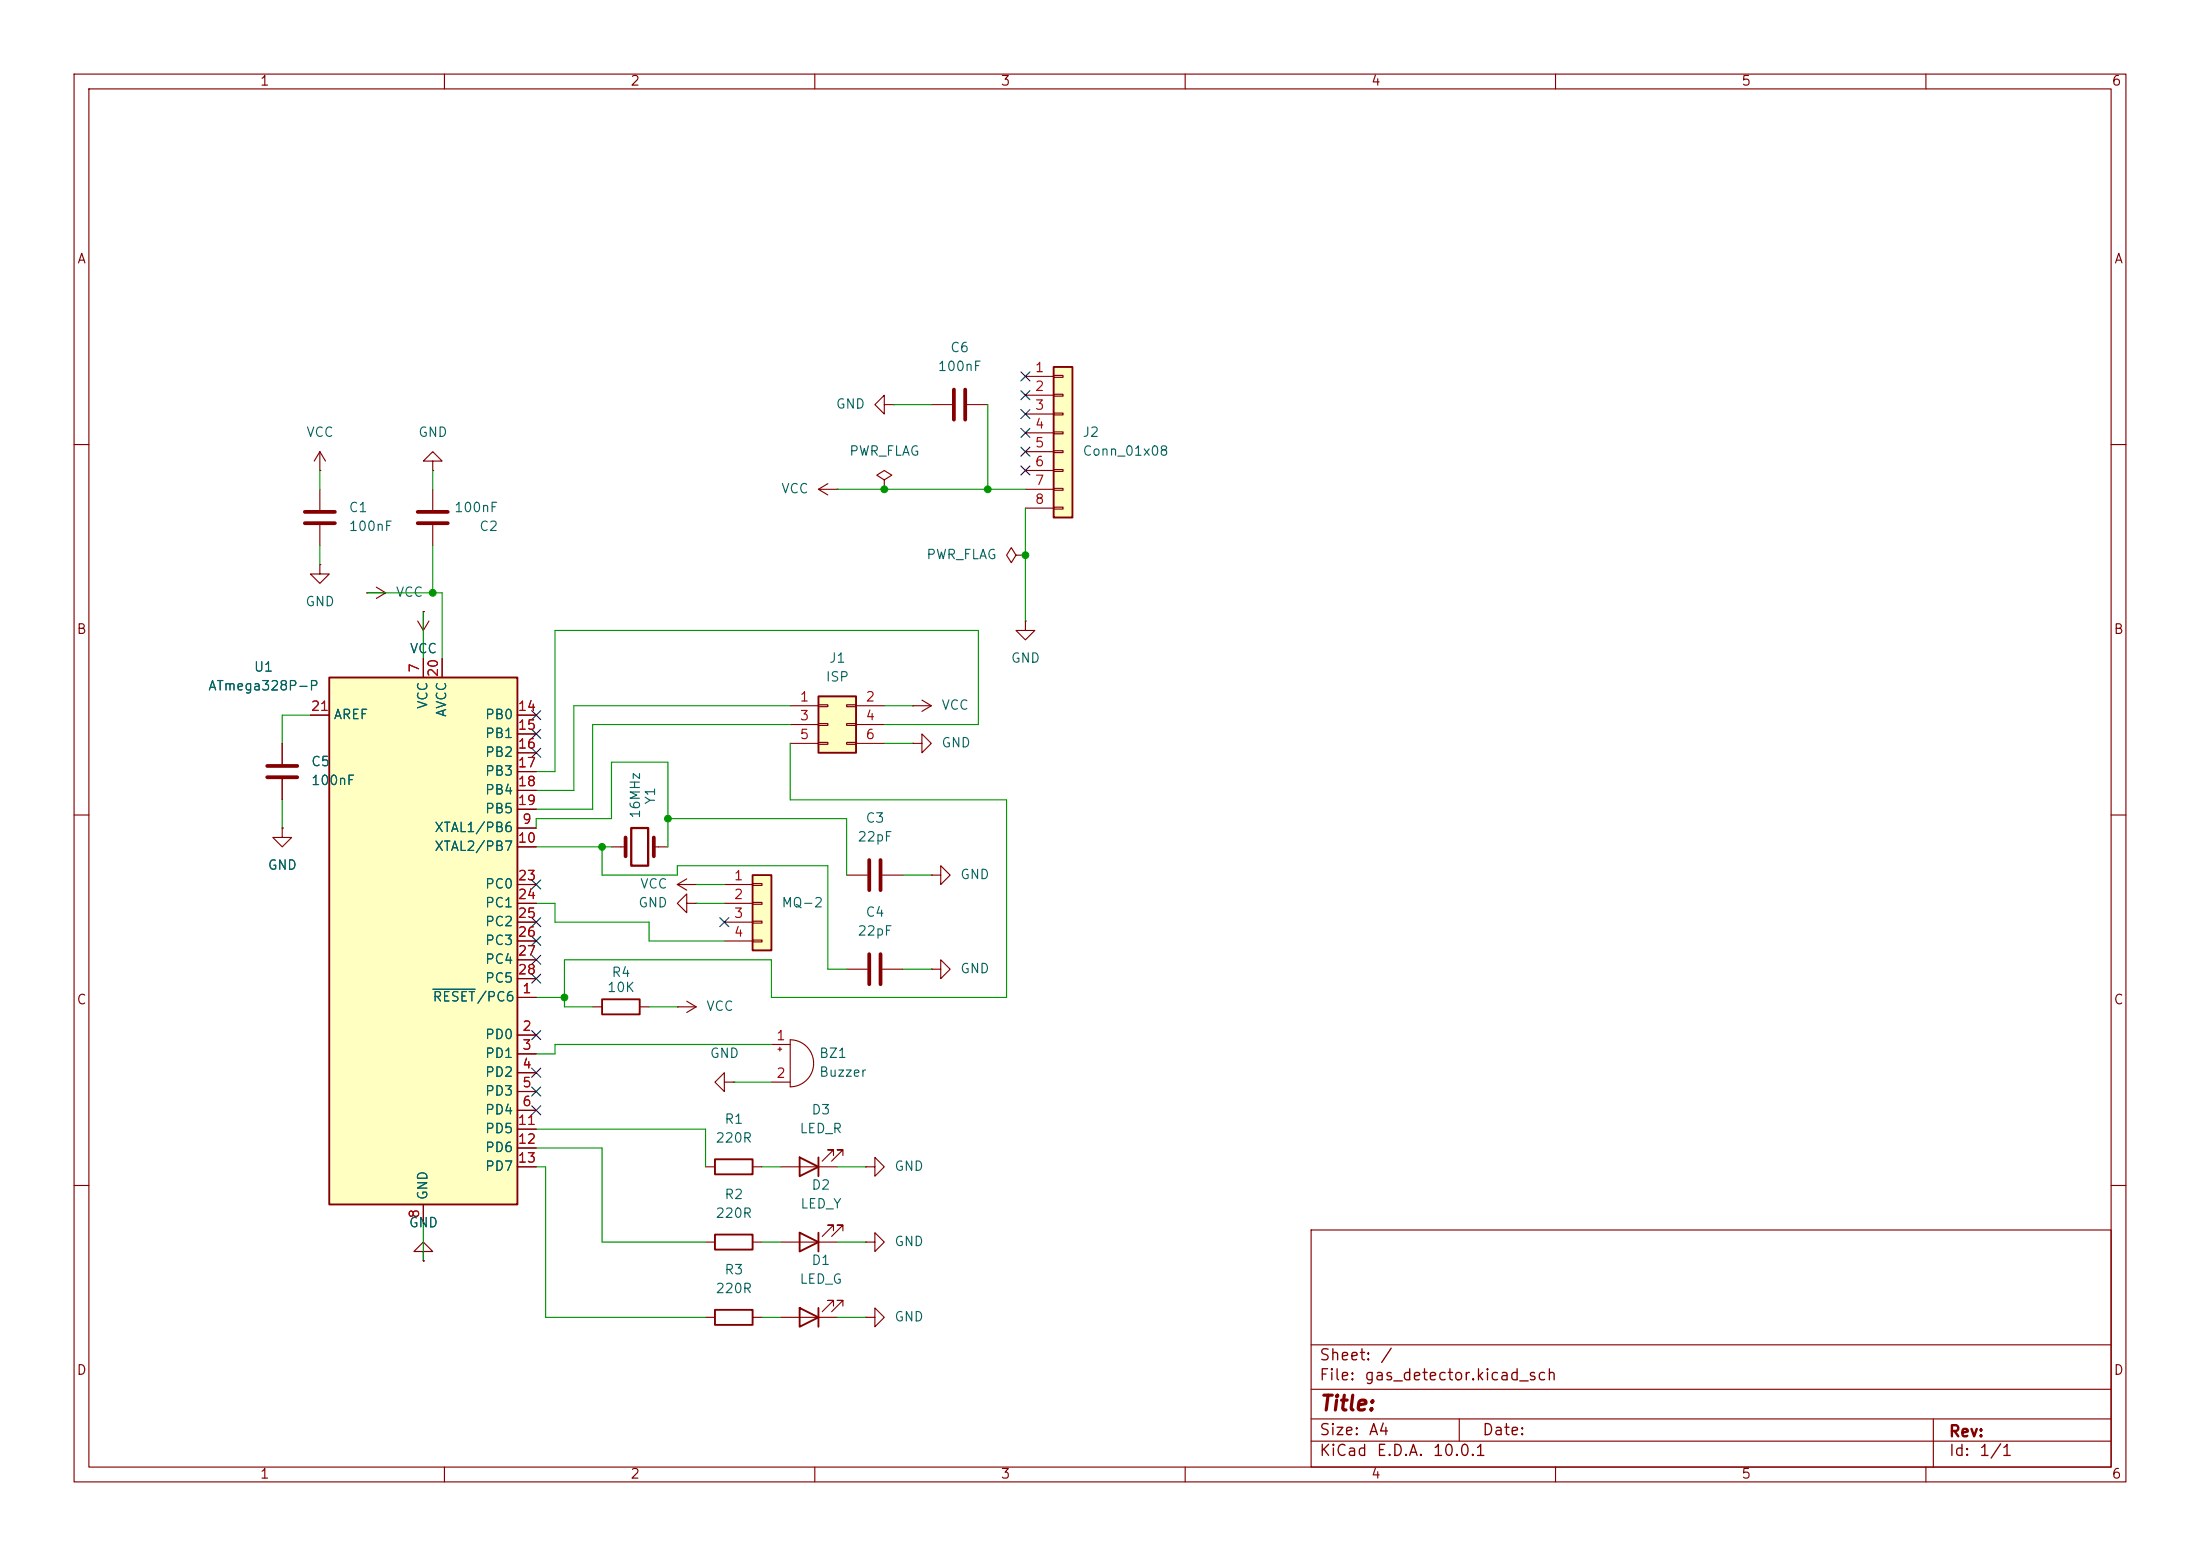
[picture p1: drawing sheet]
<svg xmlns="http://www.w3.org/2000/svg" width="297mm" height="210mm" viewBox="0 0 297 210" stroke-linecap="round" stroke-linejoin="round" font-family="sans-serif">
<g fill="none" stroke="#840000" stroke-width=".15">
<path d="M10 10h277v190h-277zM12 12h273v186h-273zM60 10v2M110 10v2M160 10v2M210 10v2M260 10v2M10 60h2M285 60h2M10 110h2M38.1 111.8v1.2h1.3l-1.3 1.3-1.3-1.3h1.3M38.1 111.8h.1"/>
<path d="M82.5 114.3h2M88.3 114.3h1.9M285 110h2M95.2 157.5h1.3M97.8 146.1v-1.3l-1.3 1.3 1.3 1.2v-1.2h1.3M99.1 146.1h.1M101.6 157.5h1.3M104.1 141h2.6M104.1 146.1h2.6M105 141.6h.5M105.3 141.4v.5M106.7 140.3a3.2 3.2 0 0 1 3.1 3.2 3.2 3.2 0 0 1-3.1 3.2z"/>
<path d="M10 160h2M177 166h108v32h-108zM285 160h2M60 198v2M110 198v2M160 198v2M177 194.5h108M177 191.5h108M177 187.5h108M177 181.5h108M197 191.5v3M210 198v2"/>
<path d="M260 198v2M261 191.5v6.5"/>
</g>
<path d="M84.5 113v2.6M88.3 113v2.6" fill="none" stroke="#840000" stroke-width=".51"/>
<path d="M85.2 111.8h2.3v5h-2.3z" fill="none" stroke="#840000" stroke-width=".3"/>
<path d="M96.5 156.5h5.1v2h-5.1z" fill="none" stroke="#840000" stroke-width=".25"/>
<path d="M44.4 91.4h25.4v71.2h-25.4z" fill="#ffffc2"/>
<path d="M44.4 91.4h25.4v71.2h-25.4zM81.3 134.9h5.1v2h-5.1z" fill="none" stroke="#840000" stroke-width=".25"/>
<g fill="none" stroke="#840000" stroke-width=".15">
<path d="M119.4 54.6v-1.3l-1.3 1.3 1.3 1.3v-1.3h1.2M120.6 54.6h.1M125.7 54.6h2.8M130.6 54.6h2.7M43.2 63.5h.1M43.2 61l-.8 1.2M43.2 61l.7 1.2M43.2 61v2.5M43.2 66v2.8M43.2 70.9v2.8M50.8 79.2l1.3 .8M58.4 62.2h1.3l-1.3-1.2-1.3 1.2h1.3v1.3"/>
<path d="M58.4 63.5h.1M110.5 66l1.3 .8M110.5 66h2.5M111.8 65.3l-1.3 .7M113 66h.1M119.4 64.8l1-.7-1-.6-1 .6 1 .7v1.2M119.4 66h.1M137.2 74.9l-.7-1-.6 1 .6 1 .7-1h1.2M138.4 74.9h.1M41.9 96.5h2.5M49.5 80h.1M49.5 80h2.6"/>
<path d="M52.1 80l-1.3 .8M56.4 83.8l.7 1.3M57.1 82.6h.1M57.1 82.6v2.5M57.1 88.9v2.5M57.9 83.8l-.8 1.3M59.7 88.9v2.5M69.8 96.5h2.6M69.8 99.1h2.6M123.2 95.3h.1M123.2 95.3h2.5M124.5 94.5l1.2 .8"/>
<path d="M125.7 95.3l-1.2 .7M38.1 100.3v2.8M38.1 105.2v2.8M69.8 111.8h2.6M69.8 114.3h2.6M69.8 101.6h2.6M69.8 104.1h2.6M69.8 106.7h2.6M69.8 109.2h2.6M69.8 119.4h2.6M91.4 119.4h2.6M91.4 119.4l1.3 .7"/>
<path d="M92.7 118.6l-1.3 .8M94 119.4h.1M69.8 134.6h2.6M69.8 139.7h2.6M69.8 121.9h2.6M69.8 124.5h2.6M69.8 127h2.6M69.8 129.5h2.6M69.8 132.1h2.6M80 135.9h1.3M86.4 135.9h1.2M91.4 135.9h.1"/>
<path d="M91.4 135.9h2.6M92.7 121.9v-1.2l-1.3 1.2 1.3 1.3v-1.3h1.3M92.7 135.1l1.3 .8M94 121.9h.1M94 135.9l-1.3 .8M69.8 142.2h2.6M69.8 144.8h2.6M69.8 147.3h2.6M69.8 149.9h2.6M69.8 152.4h2.6M69.8 154.9h2.6M69.8 157.5h2.6"/>
<path d="M57.1 168.9h1.3l-1.3-1.3-1.2 1.3h1.2v1.3M57.1 170.2h.1M57.1 162.6v2.5"/>
</g>
<path d="M58.4 133.5h5.7" fill="none" stroke="#006464" stroke-width=".15"/>
<path d="M128.8 52.6v4M130.3 52.6v4M41.1 70.6h4.1M41.1 69.1h4.1M36.1 104.9h4M36.1 103.4h4" fill="none" stroke="#840000" stroke-width=".51"/>
<path d="M110.5 94h5.1v7.6h-5.1z" fill="#ffffc2"/>
<path d="M110.5 94h5.1v7.6h-5.1z" fill="none" stroke="#840000" stroke-width=".25"/>
<path d="M106.7 95.3h3.8M106.7 97.8h3.8M110.5 95.1h1.3v.3h-1.3zM110.5 97.7h1.3v.2h-1.3zM114.3 95.1h1.3v.3h-1.3zM114.3 97.7h1.3v.2h-1.3zM115.6 95.3h3.8M115.6 97.8h3.8M106.7 100.3h3.8M110.5 100.2h1.3v.3h-1.3zM114.3 100.2h1.3v.3h-1.3zM115.6 100.3h3.8" fill="none" stroke="#840000" stroke-width=".15"/>
<path d="M142.2 49.5h2.6v20.4h-2.6z" fill="#ffffc2"/>
<path d="M142.2 49.5h2.6v20.4h-2.6zM107.9 156.2l2.6 1.3-2.6 1.3zM110.5 156.2v2.6M96.5 166.6h5.1v2.1h-5.1zM96.5 176.8h5.1v2h-5.1zM107.9 166.4l2.6 1.2-2.6 1.3zM107.9 176.5l2.6 1.3-2.6 1.3zM110.5 166.4v2.5M110.5 176.5v2.6" fill="none" stroke="#840000" stroke-width=".25"/>
<g fill="none" stroke="#840000" stroke-width=".15">
<path d="M138.4 50.8h3.8M138.4 53.3h3.8M138.4 55.9h3.8M138.4 58.4h3.8M142.2 50.7h1.3v.2h-1.3zM142.2 53.2h1.3v.3h-1.3zM142.2 55.8h1.3v.2h-1.3zM142.2 58.3h1.3v.2h-1.3zM43.2 76.2v1.3h1.2l-1.2 1.2-1.3-1.2h1.3M43.2 76.2h.1M58.4 66v2.8M58.4 70.9v2.8"/>
<path d="M138.4 61h3.8M138.4 63.5h3.8M138.4 66h3.8M138.4 68.6h3.8M142.2 60.8h1.3v.3h-1.3zM142.2 63.4h1.3v.2h-1.3zM142.2 65.9h1.3v.3h-1.3zM142.2 68.5h1.3v.2h-1.3zM138.4 83.8v1.3h1.3l-1.3 1.3-1.2-1.3h1.2M138.4 83.8h.1M123.2 100.3h1.3v-1.2l1.2 1.2-1.2 1.3v-1.3M123.2 100.3h.1"/>
<path d="M114.3 130.8h2.8M119.1 130.8h2.8M105.4 157.5h7.6M112.5 156v-.8h-.7h.7l-1.5 1.5M113.8 156v-.8h-.8h.8l-1.5 1.5M116.8 157.5h1.3v-1.3l1.3 1.3-1.3 1.3v-1.3M116.8 157.5h.1M95.2 167.6h1.3M95.2 177.8h1.3M101.6 167.6h1.3M101.6 177.8h1.3M105.4 167.6h7.6"/>
<path d="M105.4 177.8h7.6M112.5 166.1v-.7h-.7h.7l-1.5 1.5M112.5 176.3v-.8h-.7h.7l-1.5 1.5M113.8 166.1v-.7h-.8h.8l-1.5 1.5M113.8 176.3v-.8h-.8h.8l-1.5 1.5M116.8 177.8h1.3v-1.3l1.3 1.3-1.3 1.3v-1.3M116.8 177.8h.1M116.8 167.6h1.3v-1.2l1.3 1.2-1.3 1.3v-1.3M116.8 167.6h.1"/>
</g>
<path d="M56.4 69.1h4.1M56.4 70.6h4.1M117.3 128.8v4M118.9 128.8v4" fill="none" stroke="#840000" stroke-width=".51"/>
<path d="M101.6 118.1h2.5v10.2h-2.5z" fill="#ffffc2"/>
<path d="M101.6 118.1h2.5v10.2h-2.5z" fill="none" stroke="#840000" stroke-width=".25"/>
<g fill="none" stroke="#840000" stroke-width=".15">
<path d="M41.9 96.5h2.5M57.1 82.6h.1M57.1 88.9v2.5M59.7 88.9v2.5M69.8 96.5h2.6M69.8 99.1h2.6M38.1 111.8h.1M38.1 100.3v2.8M38.1 105.2v2.8M69.8 119.4h2.6M69.8 111.8h2.6M69.8 114.3h2.6"/>
<path d="M69.8 101.6h2.6M69.8 104.1h2.6M69.8 106.7h2.6M69.8 109.2h2.6M97.8 119.4h3.8M101.6 119.3h1.3v.2h-1.3zM114.3 118.1h2.8M119.1 118.1h2.8M125.7 118.1h1.3v-1.3l1.3 1.3-1.3 1.3v-1.3M125.7 118.1h.1M69.8 121.9h2.6M69.8 124.5h2.6"/>
<path d="M69.8 127h2.6M69.8 134.6h2.6M69.8 139.7h2.6M69.8 129.5h2.6M69.8 132.1h2.6M97.8 121.9h3.8M97.8 124.5h3.8M97.8 127h3.8M101.6 121.8h1.3v.2h-1.3zM101.6 124.3h1.3v.3h-1.3zM101.6 126.9h1.3v.2h-1.3zM125.7 130.8h1.3v-1.3l1.3 1.3-1.3 1.3v-1.3"/>
<path d="M125.7 130.8h.1M69.8 142.2h2.6M69.8 144.8h2.6M69.8 147.3h2.6M69.8 149.9h2.6M69.8 152.4h2.6M69.8 154.9h2.6M69.8 157.5h2.6M57.1 170.2h.1M57.1 162.6v2.5"/>
</g>
<path d="M117.3 116.1v4M118.9 116.1v4" fill="none" stroke="#840000" stroke-width=".51"/>
<g fill="none" stroke="#009600" stroke-width=".15">
<path d="M120.6 54.6h5.1M133.3 54.6v11.4M43.2 63.5v2.5M43.2 73.7v2.5M58.4 63.5v2.5M58.4 73.7v6.3M113 66h25.4M138.4 68.6v15.2M41.9 96.5h-3.8v3.8M49.5 80h10.2v8.9M57.1 82.6v6.3M106.7 97.8h-26.7v11.4h-7.6"/>
<path d="M106.7 95.3h-29.2v11.4h-5.1M119.4 97.8h12.7v-12.7h-57.2v19h-2.5M119.4 95.3h3.8M38.1 108v3.8M72.4 111.8v-1.3h10.1v-7.6h7.7v11.4M72.4 114.3h10.1M81.3 114.3v3.8h10.1v-1.3h20.4v14h2.5M90.2 110.5h24.1v7.6M94 119.4h3.8M106.7 100.3v7.7h29.2v26.6h-31.8v-5.1h-27.9v6.4h3.8M119.4 100.3h3.8M121.9 118.1h3.8"/>
<path d="M72.4 121.9h2.5v2.6h12.7v2.5h10.2M72.4 134.6h3.8M87.6 135.9h3.8M94 121.9h3.8M121.9 130.8h3.8M72.4 152.4h22.8v5.1M72.4 157.5h1.3v20.3h21.5M72.4 154.9h8.9v12.7h13.9M99.1 146.1h5M102.9 157.5h2.5M104.1 141h-29.2v1.2h-2.5M113 157.5h3.8"/>
<path d="M57.1 165.1v5.1M102.9 177.8h2.5M102.9 167.6h2.5M113 177.8h3.8M113 167.6h3.8"/>
</g>
<g fill="none" stroke="#000084" stroke-width=".15">
<path d="M137.8 55.3l1.2 1.2M137.8 50.2l1.2 1.2M137.8 52.7l1.2 1.2M137.8 57.8l1.2 1.2M139 55.3l-1.2 1.2M139 52.7l-1.2 1.2M139 50.2l-1.2 1.2M139 57.8l-1.2 1.2M137.8 62.9l1.2 1.2M137.8 60.4l1.2 1.2M139 62.9l-1.2 1.2M139 60.4l-1.2 1.2"/>
<path d="M71.8 95.9l1.2 1.2M71.8 98.5l1.2 1.2M73 95.9l-1.2 1.2M73 98.5l-1.2 1.2M71.8 101l1.2 1.2M71.8 118.8l1.2 1.2M73 101l-1.2 1.2M73 118.8l-1.2 1.2M71.8 126.4l1.2 1.2M71.8 123.9l1.2 1.2M71.8 139.1l1.2 1.2M71.8 128.9l1.2 1.2"/>
<path d="M71.8 131.5l1.2 1.2M73 126.4l-1.2 1.2M73 123.9l-1.2 1.2M73 139.1l-1.2 1.2M73 128.9l-1.2 1.2M73 131.5l-1.2 1.2M97.2 123.9l1.2 1.2M98.4 123.9l-1.2 1.2M71.8 146.7l1.2 1.2M71.8 149.3l1.2 1.2M71.8 144.2l1.2 1.2M73 146.7l-1.2 1.2"/>
<path d="M73 149.3l-1.2 1.2M73 144.2l-1.2 1.2"/>
</g>
<path d="M58.4 133.5h5.7" fill="none" stroke="#006464" stroke-width=".15"/>
<g fill="#009600" stroke="#009600" stroke-width=".14">
<circle cx="81.3" cy="114.3" r=".46"/>
<circle cx="58.4" cy="80" r=".46"/>
<circle cx="119.4" cy="66" r=".46"/>
<circle cx="138.4" cy="74.9" r=".46"/>
<circle cx="133.3" cy="66" r=".46"/>
<circle cx="76.2" cy="134.6" r=".46"/>
<circle cx="90.2" cy="110.5" r=".46"/>
</g>
<text font-size="2" fill="#840000" x="178" y="190.9">Title:</text>
<g font-size="1.5" fill="#840000">
<text x="178" y="184">Sheet:</text>
<text x="186.2" y="184">/</text>
<text x="178" y="186.7">File:</text>
<text x="184.1" y="186.7">gas_detector.kicad_sch</text>
<text x="178" y="196.9">KiCad</text>
<text x="178" y="194.1">Size:</text>
<text x="184.7" y="194.1">A4</text>
<text x="185.7" y="196.9">E.D.A.</text>
<text x="193.3" y="196.9">10.0.1</text>
<text x="200" y="194.1">Date:</text>
<text x="263" y="194.3">Rev:</text>
<text x="263" y="196.9">Id:</text>
<text x="267.1" y="196.9">1/1</text>
</g>
<g font-size="1.3" fill="#840000">
<text x="35" y="11.9">1</text>
<text x="85" y="11.9">2</text>
<text x="135" y="11.9">3</text>
<text x="185" y="11.9">4</text>
<text x="235" y="11.9">5</text>
<text x="285" y="11.9">6</text>
<text x="10.3" y="35.9">A</text>
<text x="285.3" y="35.9">A</text>
<text x="10.3" y="85.9">B</text>
<text x="285.3" y="85.9">B</text>
<text x="10.3" y="135.9">C</text>
<text x="285.3" y="135.9">C</text>
<text x="10.3" y="185.9">D</text>
<text x="285.3" y="185.9">D</text>
<text x="35" y="199.9">1</text>
<text x="85" y="199.9">2</text>
<text x="135" y="199.9">3</text>
<text x="185" y="199.9">4</text>
<text x="235" y="199.9">5</text>
<text x="285" y="199.9">6</text>
</g>
<g font-size="1.3" fill="#006464">
<text x="128.2" y="47.9">C6</text>
<text x="126.5" y="50.4">100nF</text>
<text x="41.3" y="59.3">VCC</text>
<text x="56.4" y="59.3">GND</text>
<text x="112.8" y="55.5">GND</text>
<text x="146.1" y="59.3">J2</text>
<text x="114.6" y="61.8">PWR_FLAG</text>
<text x="146.1" y="61.8">Conn_01x08</text>
<text x="47" y="69.4">C1</text>
<text x="47" y="72">100nF</text>
<text x="61.2" y="69.4">100nF</text>
<text x="64.6" y="72">C2</text>
<text x="105.4" y="66.9">VCC</text>
<text x="125" y="75.8">PWR_FLAG</text>
<text x="41.1" y="82.1">GND</text>
<text x="53.3" y="80.9">VCC</text>
<text x="55.2" y="88.5">VCC</text>
<text x="111.8" y="89.8">J1</text>
<text x="136.4" y="89.8">GND</text>
<text x="28" y="93.5">ATmega328P-P</text>
<text x="34.2" y="91">U1</text>
<text x="58" y="95.8" transform="rotate(-90 58 95.8)">VCC</text>
<text x="111.4" y="92.3">ISP</text>
<text x="45" y="97.4">AREF</text>
<text x="60.6" y="96.9" transform="rotate(-90 60.6 96.9)">AVCC</text>
<text x="65.4" y="97.4">PB0</text>
<text x="65.4" y="99.9">PB1</text>
<text x="127" y="101.2">GND</text>
<text x="127" y="96.1">VCC</text>
<text x="41.9" y="103.7">C5</text>
<text x="41.9" y="106.3">100nF</text>
<text x="65.4" y="102.5">PB2</text>
<text x="65.4" y="105">PB3</text>
<text x="65.4" y="107.5">PB4</text>
<text x="58.6" y="112.6">XTAL1/PB6</text>
<text x="65.4" y="110.1">PB5</text>
<text x="86.7" y="110.6" transform="rotate(-90 86.7 110.6)">16MHz</text>
<text x="88.7" y="108.7" transform="rotate(-90 88.7 108.7)">Y1</text>
<text x="115.7" y="113.9">22pF</text>
<text x="116.8" y="111.4">C3</text>
<text x="36.1" y="117.7">GND</text>
<text x="58.6" y="115.2">XTAL2/PB7</text>
<text x="129.5" y="119">GND</text>
<text x="65.4" y="120.2">PC0</text>
<text x="65.4" y="122.8">PC1</text>
<text x="65.4" y="125.3">PC2</text>
<text x="86.1" y="122.8">GND</text>
<text x="86.3" y="120.2">VCC</text>
<text x="105.4" y="122.8">MQ-2</text>
<text x="116.8" y="124.1">C4</text>
<text x="65.4" y="127.9">PC3</text>
<text x="65.4" y="130.4">PC4</text>
<text x="115.7" y="126.6">22pF</text>
<text x="129.5" y="131.7">GND</text>
<text x="58.3" y="135.5">RESET/PC6</text>
<text x="65.4" y="132.9">PC5</text>
<text x="81.9" y="134.2">10K</text>
<text x="82.5" y="132.2">R4</text>
<text x="95.3" y="136.8">VCC</text>
<text x="65.4" y="140.6">PD0</text>
<text x="65.4" y="143.1">PD1</text>
<text x="95.8" y="143.1">GND</text>
<text x="110.5" y="143.1">BZ1</text>
<text x="65.4" y="145.6">PD2</text>
<text x="65.4" y="148.2">PD3</text>
<text x="110.5" y="145.6">Buzzer</text>
<text x="65.4" y="150.7">PD4</text>
<text x="65.4" y="153.3">PD5</text>
<text x="65.4" y="155.8">PD6</text>
<text x="96.5" y="154.5">220R</text>
<text x="97.7" y="152">R1</text>
<text x="107.9" y="153.3">LED_R</text>
<text x="109.5" y="150.7">D3</text>
<text x="65.4" y="158.3">PD7</text>
<text x="109.5" y="160.9">D2</text>
<text x="120.7" y="158.3">GND</text>
<text x="55.1" y="166">GND</text>
<text x="58" y="162.1" transform="rotate(-90 58 162.1)">GND</text>
<text x="96.5" y="164.7">220R</text>
<text x="97.7" y="162.2">R2</text>
<text x="108" y="163.4">LED_Y</text>
<text x="97.7" y="172.3">R3</text>
<text x="107.9" y="173.6">LED_G</text>
<text x="109.5" y="171">D1</text>
<text x="120.7" y="168.5">GND</text>
<text x="96.5" y="174.9">220R</text>
<text x="120.7" y="178.7">GND</text>
</g>
<g font-size="1.3" fill="#a90000">
<text x="139.6" y="50.5">1</text>
<text x="139.6" y="53.1">2</text>
<text x="139.6" y="55.6">3</text>
<text x="139.6" y="58.2">4</text>
<text x="139.6" y="60.7">5</text>
<text x="139.6" y="63.2">6</text>
<text x="139.6" y="65.8">7</text>
<text x="139.6" y="68.3">8</text>
<text x="56.9" y="90.9" transform="rotate(-90 56.9 90.9)">7</text>
<text x="59.4" y="91.5" transform="rotate(-90 59.4 91.5)">20</text>
<text x="107.9" y="95">1</text>
<text x="116.8" y="95">2</text>
<text x="41.9" y="96.3">21</text>
<text x="69.8" y="96.3">14</text>
<text x="69.8" y="98.8">15</text>
<text x="69.8" y="101.3">16</text>
<text x="107.9" y="97.5">3</text>
<text x="107.9" y="100.1">5</text>
<text x="116.8" y="97.5">4</text>
<text x="116.8" y="100.1">6</text>
<text x="69.8" y="103.9">17</text>
<text x="69.8" y="106.4">18</text>
<text x="69.8" y="109">19</text>
<text x="70.4" y="111.5">9</text>
<text x="69.8" y="114">10</text>
<text x="69.8" y="119.1">23</text>
<text x="99" y="119.1">1</text>
<text x="69.8" y="121.7">24</text>
<text x="69.8" y="124.2">25</text>
<text x="99" y="121.7">2</text>
<text x="99" y="124.2">3</text>
<text x="69.8" y="126.7">26</text>
<text x="69.8" y="129.3">27</text>
<text x="69.8" y="131.8">28</text>
<text x="99" y="126.7">4</text>
<text x="70.4" y="134.4">1</text>
<text x="70.4" y="139.4">2</text>
<text x="70.4" y="142">3</text>
<text x="104.7" y="140.7">1</text>
<text x="70.4" y="144.5">4</text>
<text x="70.4" y="147.1">5</text>
<text x="70.4" y="149.6">6</text>
<text x="104.7" y="145.8">2</text>
<text x="69.8" y="152.1">11</text>
<text x="69.8" y="154.7">12</text>
<text x="69.8" y="157.2">13</text>
<text x="56.9" y="164.5" transform="rotate(-90 56.9 164.5)">8</text>
</g>
</svg>
